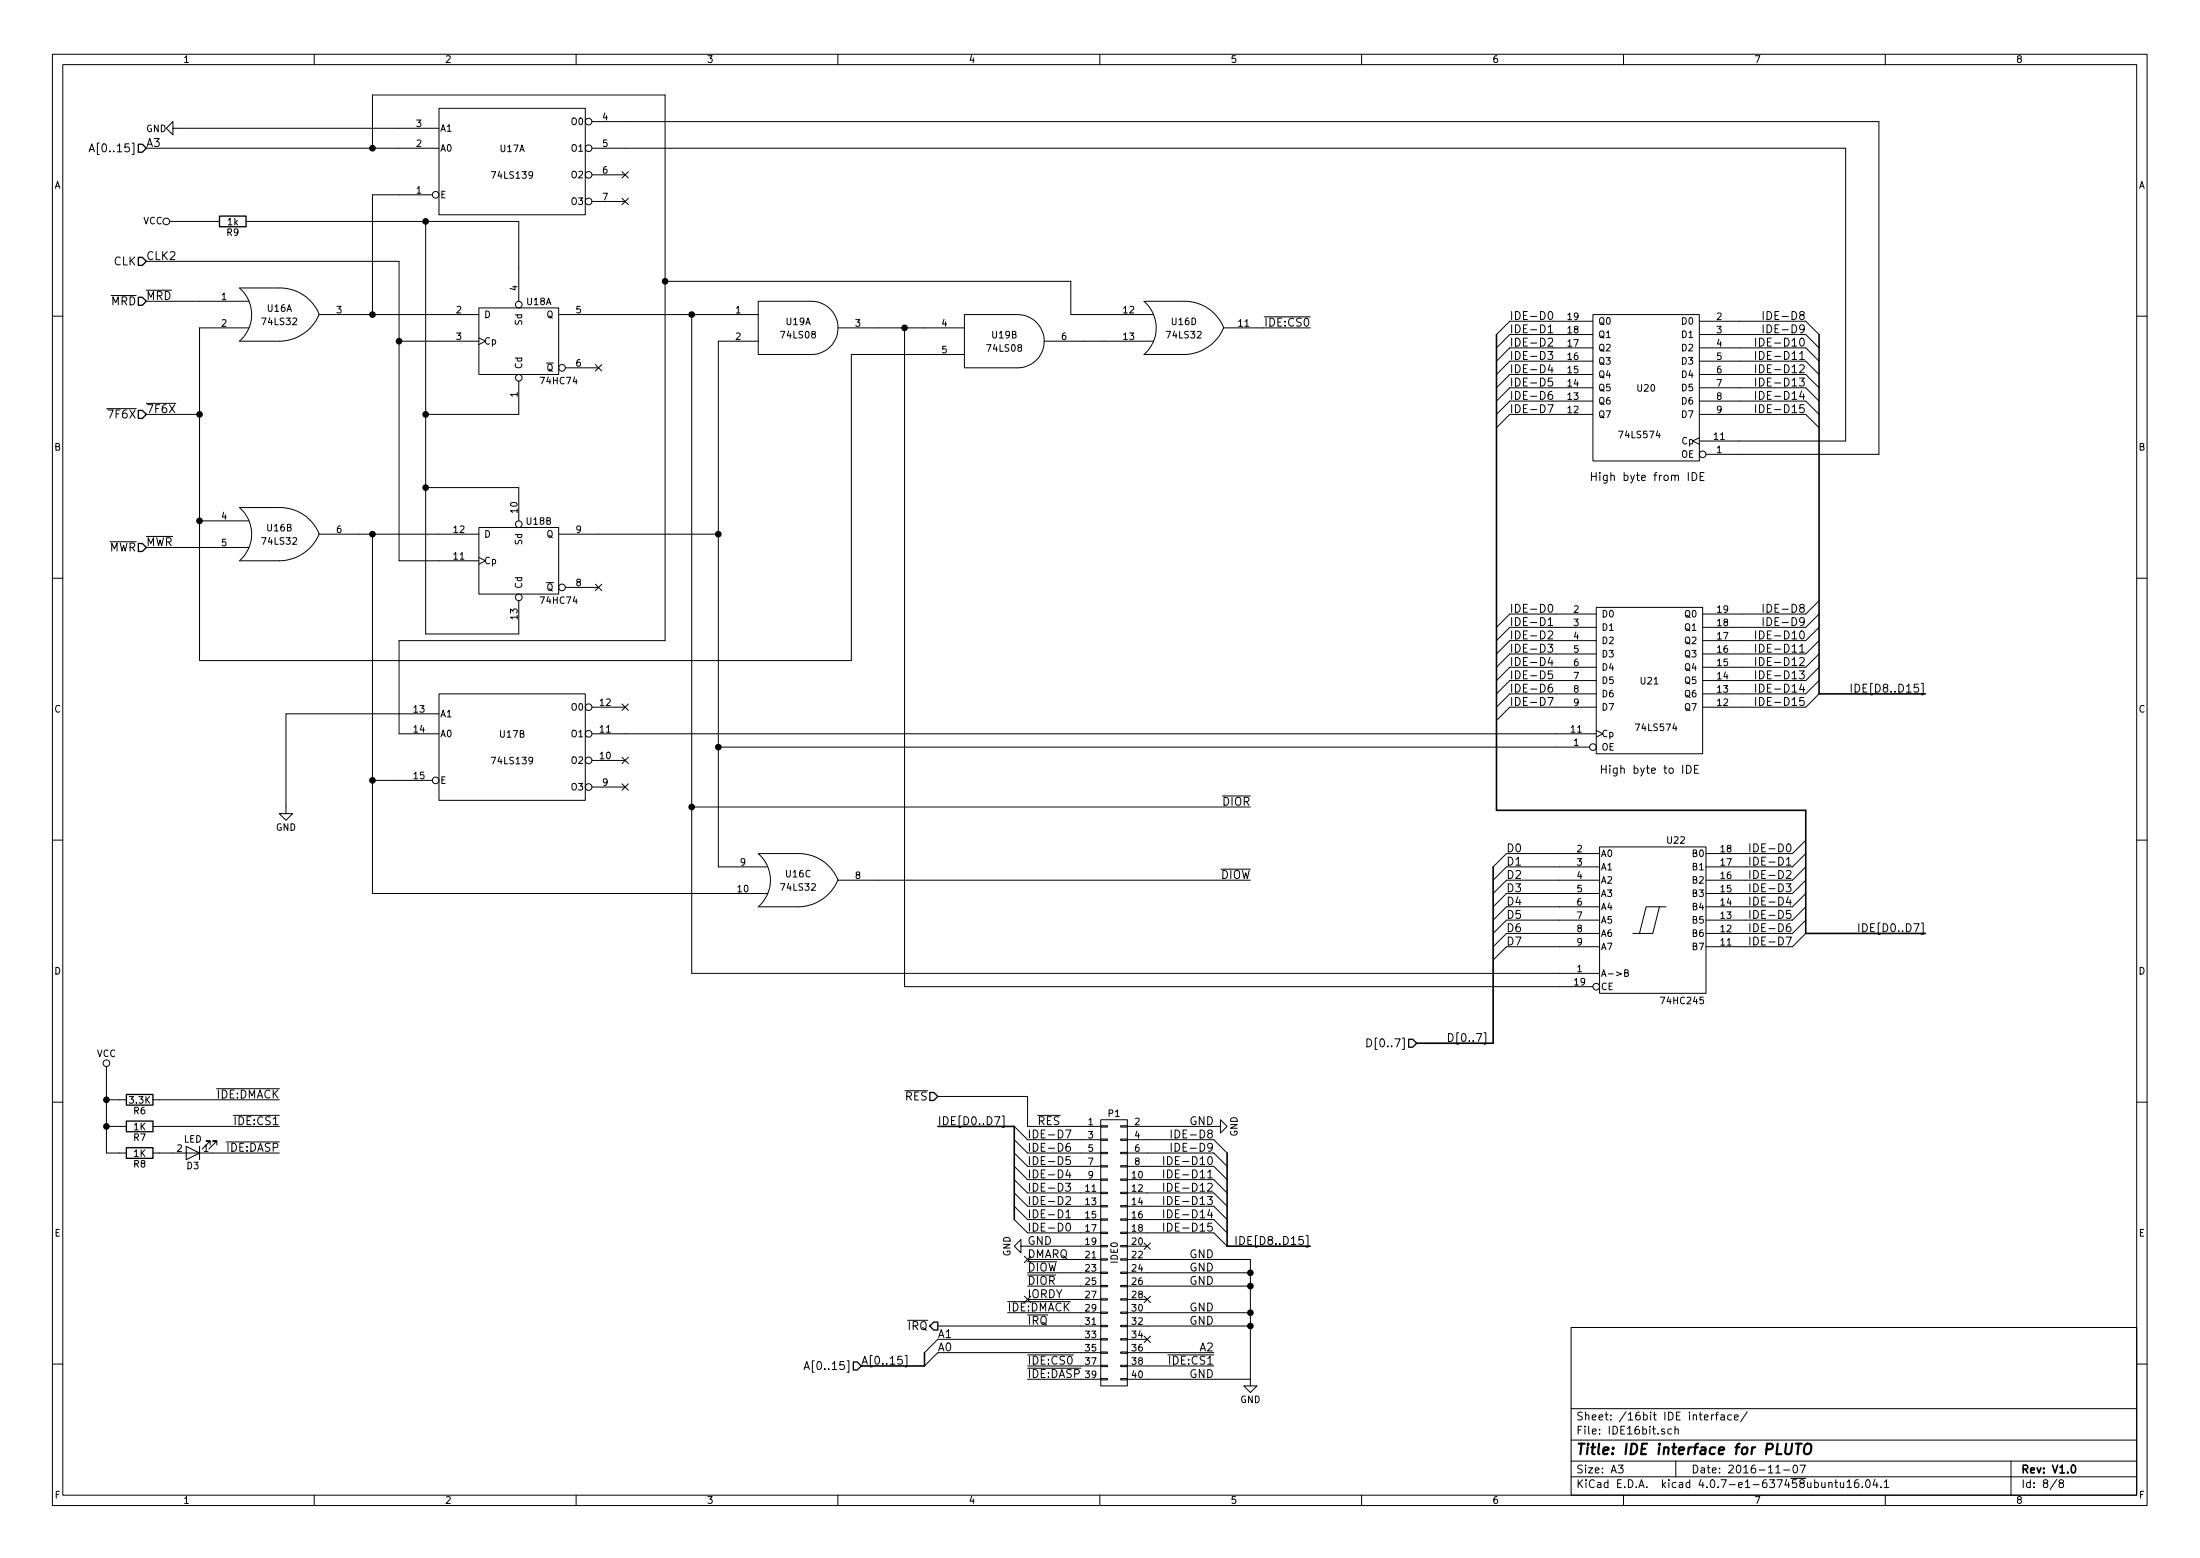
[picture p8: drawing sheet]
<svg xmlns="http://www.w3.org/2000/svg" width="297mm" height="210mm" viewBox="0 0 297 210" stroke-linecap="round" stroke-linejoin="round" font-family="sans-serif">
<g fill="none" stroke="#000" stroke-width=".14">
<path d="M7.1 7.3h282.8v195.9h-282.8zM8.5 8.7h280v193.1h-280zM23.3 17.3v-.9l-.8 .9 .8 .9v-.9h36M42.4 7.3v1.4M59.3 14.6h19.7v14.4h-19.7zM77.8 7.3v1.4M79.9 16.4h173.8v44.9h-23.4M113.1 7.3v1.4M148.5 7.3v1.4M183.8 7.3v1.4M219.2 7.3v1.4M254.5 7.3v1.4"/>
<path d="M12 20.5l.4-1.1 .4 1.1M12.1 20.2h.5M15 39.9h3.4M19.8 35.3h34.1v40.4h10.8M19.8 20h39.5M19.8 39.2h3.4M22.9 29.9h6.7M32.3 38.9h5.4M32.3 38.9a4.7 4.7 0 0 1 0 7.1h5.4a5.9 5.9 0 0 0 5.4-3.6M33.2 29.9h36.8v10.8M37.7 38.9a5.7 5.7 0 0 1 5.4 3.6h21.6M50.3 20v-7.2h39.5v73.7h-35.9v12.5h5.4"/>
<path d="M57.5 29.9v55.7h12.5v-4.5M58.4 26.3h-8.1v16.2M79.9 20h169.3v39.5h-19.8M79.9 23.6h4.5M79.9 27.2h4.5M84 23.2l.8 .8M84 26.8l.8 .8M84.8 23.2l-.8 .8M84.8 26.8l-.8 .8M89.8 38h54.8v4.5h11.1M7.1 42.7h1.4M14.4 55.2h4"/>
<path d="M19.8 40.7h13.8M19.8 55.9h7.1M19.8 54.4h3.9M33.6 44.3h-6.7v44.9h88v-41.4h15.3M53.9 46h10.8M64.7 41.6h10.7v8.9h-10.7zM64.7 45.6l.9 .4-.9 .5M70 51.4v4.5h-12.5M75.4 42.5h27M76.3 49.6h4.5M80.4 49.2l.9 .9M81.3 49.2l-.9 .9"/>
<path d="M93.4 42.5v88.9h122.6M102.4 46h-5.4v71h6.6M109.6 40.7h-7.2v7.1h7.2M109.6 40.7a3.6 3.6 0 0 1 3.5 3.6 3.6 3.6 0 0 1-3.5 3.5M113.1 44.3h17.1M122.1 44.3v88.9h93M137.4 42.5h-7.2v7.1h7.2M137.4 42.5a3.6 3.6 0 0 1 3.6 3.5 3.6 3.6 0 0 1-3.6 3.6M141 46h14.7M165.2 44.2a5.9 5.9 0 0 1-5.4 3.6h-5.3a4.7 4.7 0 0 0 0-7.1h5.3a5.7 5.7 0 0 1 5.4 3.6h11.7M170.7 42.8h6.2M209 47.4h.6l-.3 .4 .2 .1 .1 .1v.4l-.2 .1h-.3l-.1-.1"/>
<path d="M209 54.6h.7l-.5 1.1M209 44.1l.3-.3v1.1M209 45.7l.4-.1 .2 .1v.2l-.6 .8h.6M209 44.9h.6M209.1 42.1l.2-.1a.58 .58 0 0 1 .4 .6 .58 .58 0 0 1-.4 .5l-.2-.1-.1-.3zM209.3 49.2l-.3 .7h.7M209.5 52.8l-.3 .1a.7 .7 0 0 0 0 1l.4-.1v-.4l-.2-.2h-.2l-.2 .2M209.5 49.6v.7M209.6 51h-.5l-.1 .5 .2-.1 .3 .1 .1 .1v.3l-.2 .2-.4-.1M215.1 42.5h14.3v19.7h-14.3zM215.1 43.4h-11.3l-1.7 1.7M215.1 45.1h-11.3l-1.7 1.8"/>
<path d="M215.1 46.9h-11.3l-1.7 1.8M215.1 48.7h-11.3l-1.7 1.8M215.1 50.5h-11.3l-1.7 1.8M215.1 52.3h-11.3l-1.7 1.8M215.1 54.1h-11.3l-1.7 1.8M215.1 55.9h-11.3l-1.7 1.8M229.4 59.1l-.9 .4 .9 .5M229.4 43.4h14.4l1.8 1.7M229.4 45.1h14.4l1.8 1.8M229.4 46.9h14.4l1.8 1.8M229.4 48.7h14.4l1.8 1.8M229.4 50.5h14.4l1.8 1.8"/>
<path d="M229.4 52.3h14.4l1.8 1.8M229.4 54.1h14.4l1.8 1.8M229.4 55.9h14.4l1.8 1.8M237 45.6v1.1M237 47.4v1.1M237 49.2v1.1M237 51v1.1M237 52.8v1.1M237 54.6v1.1M237.6 45.6a.55 .55 0 0 1 .6 .6 .55 .55 0 0 1-.6 .5zM237.6 47.4a.55 .55 0 0 1 .6 .6 .55 .55 0 0 1-.6 .5zM237.6 49.2a.55 .55 0 0 1 .6 .6 .55 .55 0 0 1-.6 .5z"/>
<path d="M237.6 51a.55 .55 0 0 1 .6 .6 .55 .55 0 0 1-.6 .5zM237.6 52.8a.55 .55 0 0 1 .6 .6 .55 .55 0 0 1-.6 .5zM237.6 54.6a.55 .55 0 0 1 .6 .6 .55 .55 0 0 1-.6 .5zM238.1 42v1.1M238.1 43.8v1.1M288.5 42.7h1.4M7.1 78h1.4M14.8 73.1h3.6M19.8 73.9h13.8M19.8 72.4h3.5M26.9 70.3h6.7M32.3 68.5h5.4"/>
<path d="M32.3 68.5a4.7 4.7 0 0 1 0 7.2h5.4a5.9 5.9 0 0 0 5.4-3.6M37.7 68.5a5.7 5.7 0 0 1 5.4 3.6h21.6M50.3 72.1v48.5h53.3M57.5 65.8h12.5v4.5M64.7 71.2h10.7v9h-10.7zM64.7 75.2l.9 .5-.9 .4M75.4 72.1h21.6M76.3 79.3h4.5M80.4 78.8l.9 .9M81.3 78.8l-.9 .9M227.9 63.8v1.1M228.5 63.8a.55 .55 0 0 1 .6 .5 .55 .55 0 0 1-.6 .6z"/>
<path d="M229.5 64.3h.4M230.1 63.8h-.6v1.1h.6M288.5 78h1.4M59.3 93.6h19.7v14.4h-19.7zM59.3 96.3h-20.7v13.5h.9l-.9 .9-.9-.9h.9M79.9 99h135.6M79.9 95.4h4.5M84 95l.8 .9M84.8 95l-.8 .9M209 86.9h.6l-.3 .5h.2l.1 .2v.3l-.2 .1h-.3l-.1-.1M209 94.1h.7l-.5 1.1M209 83.7l.3-.4v1.1"/>
<path d="M209 85.3l.4-.2 .2 .2v.2l-.6 .7h.6M209 84.4h.6M209.1 81.7l.2-.1a.58 .58 0 0 1 .4 .5 .58 .58 0 0 1-.4 .5l-.2-.1-.1-.3zM209.3 88.7l-.3 .8h.7M209.5 92.3l-.3 .1a.7 .7 0 0 0 0 1l.4-.1v-.4l-.2-.2h-.2l-.2 .2M209.5 89.1v.7M209.6 90.5h-.5l-.1 .6 .2-.2 .3 .1 .1 .1v.3l-.2 .2-.4-.1M215.5 82h14.4v19.7h-14.4zM215.5 98.6l.9 .4-.9 .5M215.5 95.4h-11.7l-1.7 1.8M215.5 82.9h-11.7l-1.7 1.8M215.5 84.7h-11.7l-1.7 1.8"/>
<path d="M215.5 86.5h-11.7l-1.7 1.8M215.5 88.3h-11.7l-1.7 1.7M215.5 90h-11.7l-1.7 1.8M215.5 91.8h-11.7l-1.7 1.8M215.5 93.6h-11.7l-1.7 1.8M237 85.1v1.1M237 86.9v1.1M237 88.7v1.1M237 90.5v1.1M237 92.3v1.1M237 94.1v1.1M237.6 85.1a.55 .55 0 0 1 .6 .6 .55 .55 0 0 1-.6 .5z"/>
<path d="M237.6 86.9a.55 .55 0 0 1 .6 .6 .55 .55 0 0 1-.6 .5zM237.6 88.7a.55 .55 0 0 1 .6 .6 .55 .55 0 0 1-.6 .5zM237.6 90.5a.55 .55 0 0 1 .6 .6 .55 .55 0 0 1-.6 .5zM237.6 92.3a.55 .55 0 0 1 .6 .6 .55 .55 0 0 1-.6 .5zM237.6 94.1a.55 .55 0 0 1 .6 .6 .55 .55 0 0 1-.6 .5zM238.1 81.6v1M238.1 83.3v1.1M245.6 93.6l-1.8 1.8h-13.9M245.6 81.1l-1.8 1.8h-13.9M245.6 82.9l-1.8 1.8h-13.9M245.6 84.7l-1.8 1.8h-13.9M245.6 86.5l-1.8 1.8h-13.9"/>
<path d="M245.6 88.3l-1.8 1.7h-13.9M245.6 90l-1.8 1.8h-13.9M245.6 91.8l-1.8 1.8h-13.9M250 92.3v1.1M250.5 92.3a.55 .55 0 0 1 .6 .6 .55 .55 0 0 1-.6 .5zM7.1 113.4h1.4M50.3 105.3h8.1M79.9 106.2h4.5M79.9 102.6h4.5M84 102.2l.8 .9M84 105.8l.8 .8M84.8 102.2l-.8 .9"/>
<path d="M84.8 105.8l-.8 .8M93.4 108.9h75.4M97 100.8h117.6M107.8 115.2h-5.4a4.7 4.7 0 0 1 0 7.2M107.8 115.2a5.7 5.7 0 0 1 5.3 3.6M113.1 118.8a5.9 5.9 0 0 1-5.3 3.6h-5.4M113.1 118.8h55.7M164.9 117.3h3.9M165 107.4h3.8M216 114.3h14.3v19.8h-14.3zM216 115.2h-12.6l-1.8 1.8M216 118.8h-12.6l-1.8 1.8"/>
<path d="M216 117h-12.6l-1.8 1.8M227.7 103.3a.55 .55 0 0 1 .6 .5 .55 .55 0 0 1-.6 .6zM228.8 103.8h.4M229.3 103.3h-.5v1.1h.5M236.3 113.9v1.1M236.3 115.7v1.1M236.3 117.5v1.1M236.3 119.3v1M243.8 113.4l-1.8 1.8h-11.7M243.8 117l-1.8 1.8h-11.7M243.8 115.2l-1.8 1.8h-11.7M243.8 118.8l-1.8 1.8h-11.7"/>
<path d="M288.5 113.4h1.4M200.4 139.4h.2v1.5h-.2M216 122.4h-12.6l-1.8 1.8M216 120.6h-12.6l-1.8 1.8M216 124.2h-12.6l-1.8 1.8M216 126h-12.6l-1.8 1.8M216 127.8h-12.6l-1.8 1.8M219.4 131.3l.4-.1v-.3h-.4v.9h.3l.1-.1 .1-.2-.2-.2M224.1 122.4l-.9 3.6h-1.8M225 122.4h-2.7l-.9 3.6h-.9M236.3 121.1v1M236.3 122.9v1"/>
<path d="M236.3 124.7v1M236.3 126.5v1M243.8 120.6l-1.8 1.8h-11.7M243.8 122.4l-1.8 1.8h-11.7M243.8 124.2l-1.8 1.8h-11.7M243.8 126l-1.8 1.8h-11.7M251 124.7v1M7.1 148.7h1.4M14.4 148.4h2.7M14.4 152h2.7M14.4 143.9v11.7h2.7M20.7 148.4h17"/>
<path d="M20.7 152h17M20.7 155.6h17M25.1 154.7l1.8 .9-1.8 .9zM26.9 154.7v1.8M28.4 154.5v-.5h-.6h.6l-1.1 1.1M29.2 146.9h8.5M29.3 154.5v-.5h-.6h.6l-1.1 1.1M30.5 154.1h7.2M31.5 150.5h6.2M122.2 147.2h3.1M126.6 148h12.1v4h9.9M135.3 150.6h.3v1.5h-.3"/>
<path d="M136.9 153.8l1.8 1.8h9.9M136.9 152l1.8 1.8h9.9M136.9 155.6l1.8 1.8h9.9M136.9 157.4l1.8 1.8h9.9M136.9 159.2l1.8 1.8h9.9M140.1 150.5h3.1M143.9 152.5h.7l-.5 1.1M143.9 159.7h.6l-.3 .4h.2l.1 .2v.3l-.2 .2h-.3l-.1-.2M144.2 157.8l-.3 .8h.7M144.4 154.3h-.3a.7 .7 0 0 0 0 1.1l.4-.1v-.4l-.2-.2h-.2l-.2 .2M144.4 158.2v.8M144.5 156.1h-.5l-.1 .5 .2-.1 .3 .1 .1 .1v.3l-.2 .2-.4-.1"/>
<path d="M148.6 159.1h.9v.2h-.9zM148.6 157.3h.9v.2h-.9zM148.6 155.5h.9v.2h-.9zM148.6 153.7h.9v.2h-.9zM148.6 151.9h.9v.2h-.9zM148.6 151.1h3.6v35.9h-3.6zM151.3 159.1h.9v.2h-.9zM151.3 157.3h.9v.2h-.9zM151.3 155.5h.9v.2h-.9zM151.3 153.7h.9v.2h-.9zM151.3 151.9h.9v.2h-.9zM152.2 152h12.6v-.9l.9 .9-.9 .9v-.9"/>
<path d="M152.2 155.6h11.7l1.8 1.8M152.2 153.8h11.7l1.8 1.8M152.2 157.4h11.7l1.8 1.8M152.2 159.2h11.7l1.8 1.8M157.1 156.1v1.1M157.1 157.9v1.1M157.1 159.7v1.1M157.6 156.1a.55 .55 0 0 1 .7 .5 .55 .55 0 0 1-.7 .6zM157.6 157.9a.55 .55 0 0 1 .7 .5 .55 .55 0 0 1-.7 .6zM157.6 159.7a.55 .55 0 0 1 .7 .5 .55 .55 0 0 1-.7 .6zM158.1 152.5v1.1M158.1 154.3v1.1"/>
<path d="M184.6 140.2a.55 .55 0 0 1 .6 .5 .55 .55 0 0 1-.6 .6zM288.5 148.7h1.4M122.5 178.2h2.8M126.6 179h22M136 177.2h12.6M136 175.7h8.5M136.9 161l1.8 1.8h9.9M136.9 162.8l1.8 1.8h9.9M136.9 164.6l1.8 1.8h9.9M137.8 168.2v-.9l-.9 .9 .9 .9v-.9h10.8M138.3 169.5l.9 .9M138.3 174.9l.9 .9"/>
<path d="M138.7 170h9.9M138.7 171.8h9.9M138.7 173.6h9.9M138.7 175.4h9.9M138.7 170.3h4M138.7 172.1h3.8M138.7 177.5h2.8M139.2 169.5l-.9 .9M139.2 174.9l-.9 .9M143.9 161.6l.4-.1 .2 .1v.2l-.6 .8h.6M143.9 163.6l.3-.3v1M143.9 164.3h.6"/>
<path d="M144 165.2l.2-.1a.58 .58 0 0 1 .4 .5 .58 .58 0 0 1-.4 .5l-.2-.1-.1-.3zM148.6 178.9h.9v.1h-.9zM148.6 177.1h.9v.1h-.9zM148.6 175.3h.9v.1h-.9zM148.6 173.5h.9v.2h-.9zM148.6 171.7h.9v.2h-.9zM148.6 169.9h.9v.2h-.9zM148.6 168.1h.9v.2h-.9zM148.6 166.3h.9v.2h-.9zM148.6 164.5h.9v.2h-.9zM148.6 162.7h.9v.2h-.9zM148.6 160.9h.9v.2h-.9z"/>
<path d="M151.3 178.9h.9v.1h-.9zM151.3 177.1h.9v.1h-.9zM151.3 175.3h.9v.1h-.9zM151.3 173.5h.9v.2h-.9zM151.3 171.7h.9v.2h-.9zM151.3 169.9h.9v.2h-.9zM151.3 168.1h.9v.2h-.9zM151.3 166.3h.9v.2h-.9zM151.3 164.5h.9v.2h-.9zM151.3 162.7h.9v.2h-.9zM151.3 160.9h.9v.2h-.9zM152.2 168.2h2.7"/>
<path d="M152.2 177.2h16.6M152.2 161h11.7l1.8 1.8M152.2 170h16.6v16.1M152.2 179h16.6M152.2 162.8h11.7l1.8 1.8M152.2 171.8h16.6M152.2 164.6h11.7l1.8 1.8M152.2 173.6h16.6M152.2 166.4h11.7l1.8 1.8M152.2 175.4h2.7M154.5 167.7l.8 .9M154.5 174.9l.8 .9"/>
<path d="M155.3 167.7l-.8 .9M155.3 174.9l-.8 .9M157.1 161.5v1.1M157.1 163.3v1M157.1 165.1v1M157.6 161.5a.55 .55 0 0 1 .7 .5 .55 .55 0 0 1-.7 .6zM157.6 163.3a.55 .55 0 0 1 .7 .5 .55 .55 0 0 1-.7 .5zM157.6 165.1a.55 .55 0 0 1 .7 .5 .55 .55 0 0 1-.7 .5zM166.9 166.9v1M167.4 166.9a.55 .55 0 0 1 .6 .5 .55 .55 0 0 1-.6 .5zM212.1 179.1h76.4v22.7h-76.4zM7.1 184.1h1.4"/>
<path d="M108.6 184.8l.3-1.1 .4 1.1M108.7 184.5h.5M122.2 182.9h.3v1.6h-.3M138.7 186.1h9.9M138.7 184.3h9.9M138.7 182.8h6.3M138.7 184.6h7.2M148.6 186h.9v.2h-.9zM148.6 184.2h.9v.2h-.9zM148.6 182.5h.9v.1h-.9zM148.6 180.7h.9v.1h-.9zM148.6 180.7h-22l-1.8 1.8"/>
<path d="M148.6 182.5h-22l-1.8 1.8M151.3 186h.9v.2h-.9zM151.3 184.2h.9v.2h-.9zM151.3 182.5h.9v.1h-.9zM151.3 180.7h.9v.1h-.9zM152.2 186.1h16.6M152.2 180.7h2.7M152.2 182.5h11.7M152.2 184.3h11.7M154.5 180.3l.8 .9M155.3 180.3l-.8 .9M157.7 182.8h6.2"/>
<path d="M168.8 186.1v.9h.9l-.9 .9-.9-.9h.9M212.1 199.3h76.4M212.1 197.2h76.4M212.1 194.3h76.4M212.1 190.1h76.4M218.5 197.7h.6l-.3 .4 .3 .1v.5l-.1 .1-.5-.1M225.7 192.9l-.3-.1-.2 .2v.4l.2 .1h.3M226.2 192.9l.1-.1 .3 .1v.6M226.2 192.5v1M226.3 197.2v2.1M231.1 190.9v.7M231.4 190.9l-.3 .2"/>
<path d="M231.6 190.9h.4M232 190.6l-.2 .1v.9M232.4 191h.4v.6M232.8 191.2h-.3l-.2 .2 .2 .2h.3M233.8 191l-.3-.1-.2 .2v.4l.2 .1h.3M234.2 191.3l.5-.1-.1-.2-.3-.1-.1 .2v.5h.4M235.9 190.5l-.9 1.4M239.8 198.8h.6M240.8 198.4h.8M242.2 197.8l.1-.1a.58 .58 0 0 1 .5 .5 .58 .58 0 0 1-.2 .5l-.2 .1a.56 .56 0 0 1-.2-1zM243 197.7h.8l-.5 1.1M247.9 199.7v.9l.2 .2"/>
<path d="M250.9 199.7a.42 .42 0 0 0-.5 .4v.6l.2 .1 .3-.1 .1-.4-.1-.2h-.3l-.2 .2M252.1 199.7a.58 .58 0 0 1 .5 .4 .58 .58 0 0 1-.2 .6l-.2 .1a.57 .57 0 0 1-.4-.5 .57 .57 0 0 1 .3-.6zM253.1 199.6l-.2 .8h.7M271.5 197.2v4.6M277.7 199.6l-.9 1.4M288.5 184.1h1.4M42.4 201.8v1.4M77.8 201.8v1.4M113.1 201.8v1.4M148.5 201.8v1.4M183.8 201.8v1.4M219.2 201.8v1.4"/>
<path d="M246.9 200.1h.2h.2l.1 .7M246.9 200.1v.7M247.7 200.1h.4M248.5 200.1v.6l.3 .1 .1-.1M248.9 200.1v.7M249.4 200l.3-.3v1.1M249.4 200.8h.6M251.4 200.7v.1M253.4 200.1v.7M254 200.7v.1M254.4 200l.3-.3v1.1M254.4 200.8h.6"/>
<path d="M254.5 201.8v1.4M278.2 200.1l-.2-.2 .1-.1 .1-.1h.3l.1 .2v.2h-.4l-.2 .3v.2l.2 .2h.2l.2-.2v-.2l-.2-.3"/>
<circle cx="79.5" cy="16.4" r=".45"/>
<circle cx="22.5" cy="29.9" r=".45"/>
<circle cx="58.8" cy="26.3" r=".45"/>
<circle cx="79.5" cy="27.2" r=".45"/>
<circle cx="79.5" cy="23.6" r=".45"/>
<circle cx="79.5" cy="20" r=".45"/>
<circle cx="70" cy="41.1" r=".45"/>
<circle cx="70" cy="51" r=".45"/>
<circle cx="75.9" cy="49.6" r=".45"/>
<circle cx="70" cy="70.7" r=".45"/>
<circle cx="75.9" cy="79.3" r=".45"/>
<circle cx="229.9" cy="61.3" r=".45"/>
<circle cx="70" cy="80.6" r=".45"/>
<circle cx="79.5" cy="95.4" r=".45"/>
<circle cx="79.5" cy="99" r=".45"/>
<circle cx="58.8" cy="105.3" r=".45"/>
<circle cx="79.5" cy="106.2" r=".45"/>
<circle cx="79.5" cy="102.6" r=".45"/>
<circle cx="215.1" cy="100.8" r=".45"/>
<circle cx="215.5" cy="133.2" r=".45"/>
<circle cx="14.4" cy="143.5" r=".45"/>
</g>
<path d="M202.1 45.1v64.3h41.7v16.6h16.2M245.6 45.1v48.5h14.4M201.6 117v23.8h-10.3M126.6 152h10.3v12.6M165.7 155.6v12.6h11.2M124.8 182.5v1.8h-8.5M279.7 197.8l.2-.1a.58 .58 0 0 1 .4 .5 .58 .58 0 0 1-.2 .5l-.1 .1a.56 .56 0 0 1-.3-1z" fill="none" stroke="#000" stroke-width=".22"/>
<path d="M241.2 194.8l-.2 1.2 .3 .2a.48 .48 0 0 0 .5-.2l.2-1.2M242.5 194.8h.8M242.9 194.8l-.2 1.4M243.9 194.9l.1-.1 .4 .1a.94 .94 0 0 1-.3 1.3h-.4a1.02 1.02 0 0 1 .2-1.3z" fill="none" stroke="#000" stroke-width=".29"/>
<g fill="none" stroke="#000" stroke-width=".18">
<path d="M18.7 19.5h.5l.6 .5-.6 .5h-.5zM18.7 34.7h.5l.6 .6-.6 .5h-.5zM29.6 29.2h3.6v1.4h-3.6zM18.7 40.1h.5l.6 .6-.6 .5h-.5zM18.7 55.4h.5l.6 .5-.6 .6h-.5zM18.7 73.3h.5l.6 .6-.6 .5h-.5zM17.1 147.7h3.6v1.4h-3.6zM17.1 151.3h3.6v1.4h-3.6zM17.1 154.9h3.6v1.4h-3.6zM125.5 147.4h.6l.5 .6-.5 .5h-.6zM190.2 140.2h.5l.6 .6-.6 .5h-.5zM126.1 178.4h.5v1.1h-.5l-.6-.5z"/>
<path d="M115.2 183.8h.6l.5 .5-.5 .6h-.6z"/>
</g>
<g fill="#000" stroke="#000" stroke-width=".18">
<circle cx="50.3" cy="20" r=".36"/>
<circle cx="57.5" cy="29.9" r=".36"/>
<circle cx="89.8" cy="38" r=".36"/>
<circle cx="26.9" cy="55.9" r=".36"/>
<circle cx="50.3" cy="42.5" r=".36"/>
<circle cx="53.9" cy="46" r=".36"/>
<circle cx="57.5" cy="55.9" r=".36"/>
<circle cx="93.4" cy="42.5" r=".36"/>
<circle cx="122.1" cy="44.3" r=".36"/>
<circle cx="26.9" cy="70.3" r=".36"/>
<circle cx="50.3" cy="72.1" r=".36"/>
<circle cx="57.5" cy="65.8" r=".36"/>
<circle cx="97" cy="72.1" r=".36"/>
<circle cx="50.3" cy="105.3" r=".36"/>
<circle cx="93.4" cy="108.9" r=".36"/>
<circle cx="97" cy="100.8" r=".36"/>
<circle cx="14.4" cy="148.4" r=".36"/>
<circle cx="14.4" cy="152" r=".36"/>
<circle cx="168.8" cy="179" r=".36"/>
<circle cx="168.8" cy="177.2" r=".36"/>
<circle cx="168.8" cy="173.6" r=".36"/>
<circle cx="168.8" cy="171.8" r=".36"/>
</g>
<text font-size="2" x="212.8" y="196.3">Title: IDE interface for PLUTO</text>
<g font-size="1.5">
<text x="13" y="20.5">A[0..15]</text>
<text x="19.8" y="19.8">A3</text>
<text x="15.3" y="35.8">CLK</text>
<text x="19.8" y="35.1">CLK2</text>
<text x="15" y="41.2">MRD</text>
<text x="19.8" y="40.5">MRD</text>
<text x="171" y="44.1">IDE:CS0</text>
<text x="203.8" y="43.2">IDE-D0</text>
<text x="203.8" y="45">IDE-D1</text>
<text x="203.8" y="46.8">IDE-D2</text>
<text x="238.1" y="46.8">IDE-D10</text>
<text x="238.9" y="43.2">IDE-D8</text>
<text x="238.9" y="45">IDE-D9</text>
<text x="203.8" y="48.6">IDE-D3</text>
<text x="203.8" y="50.4">IDE-D4</text>
<text x="203.8" y="52.2">IDE-D5</text>
<text x="203.8" y="53.9">IDE-D6</text>
<text x="238.1" y="48.6">IDE-D11</text>
<text x="238.1" y="50.4">IDE-D12</text>
<text x="238.1" y="52.2">IDE-D13</text>
<text x="238.1" y="53.9">IDE-D14</text>
<text x="14.8" y="56.5">7F6X</text>
<text x="19.8" y="55.7">7F6X</text>
<text x="203.8" y="55.7">IDE-D7</text>
<text x="238.1" y="55.7">IDE-D15</text>
<text x="214.6" y="64.9">High byte from IDE</text>
<text x="14.6" y="74.4">MWR</text>
<text x="19.8" y="73.7">MWR</text>
<text x="203.8" y="82.7">IDE-D0</text>
<text x="238.9" y="82.7">IDE-D8</text>
<text x="203.8" y="84.5">IDE-D1</text>
<text x="203.8" y="86.3">IDE-D2</text>
<text x="203.8" y="88.1">IDE-D3</text>
<text x="203.8" y="89.9">IDE-D4</text>
<text x="238.1" y="86.3">IDE-D10</text>
<text x="238.1" y="88.1">IDE-D11</text>
<text x="238.1" y="89.9">IDE-D12</text>
<text x="238.9" y="84.5">IDE-D9</text>
<text x="203.8" y="91.7">IDE-D5</text>
<text x="203.8" y="93.5">IDE-D6</text>
<text x="203.8" y="95.3">IDE-D7</text>
<text x="238.1" y="91.7">IDE-D13</text>
<text x="238.1" y="93.5">IDE-D14</text>
<text x="238.1" y="95.3">IDE-D15</text>
<text x="251" y="93.5">IDE[D8..D15]</text>
<text x="216" y="104.4">High byte to IDE</text>
<text x="165.1" y="108.7">DIOR</text>
<text x="164.7" y="118.6">DIOW</text>
<text x="203.4" y="115">D0</text>
<text x="203.4" y="116.8">D1</text>
<text x="203.4" y="118.6">D2</text>
<text x="237.1" y="115">IDE-D0</text>
<text x="237.1" y="116.8">IDE-D1</text>
<text x="237.1" y="118.6">IDE-D2</text>
<text x="203.4" y="120.4">D3</text>
<text x="203.4" y="122.2">D4</text>
<text x="203.4" y="124">D5</text>
<text x="203.4" y="125.8">D6</text>
<text x="237.1" y="120.4">IDE-D3</text>
<text x="237.1" y="122.2">IDE-D4</text>
<text x="237.1" y="124">IDE-D5</text>
<text x="237.1" y="125.8">IDE-D6</text>
<text x="251.8" y="125.8">IDE[D0..D7]</text>
<text x="203.4" y="127.6">D7</text>
<text x="237.1" y="127.6">IDE-D7</text>
<text x="185.3" y="141.3">D[0..7]</text>
<text x="195.3" y="140.6">D[0..7]</text>
<text x="29.1" y="148.2">IDE:DMACK</text>
<text x="122.2" y="148.5">RES</text>
<text x="30.6" y="155.4">IDE:DASP</text>
<text x="31.8" y="151.8">IDE:CS1</text>
<text x="126.6" y="151.8">IDE[D0..D7]</text>
<text x="138.7" y="153.6">IDE-D7</text>
<text x="138.7" y="155.4">IDE-D6</text>
<text x="140.1" y="151.8">RES</text>
<text x="159" y="153.6">IDE-D8</text>
<text x="159" y="155.4">IDE-D9</text>
<text x="160.5" y="151.8">GND</text>
<text x="138.7" y="157.2">IDE-D5</text>
<text x="138.7" y="159">IDE-D4</text>
<text x="138.7" y="160.8">IDE-D3</text>
<text x="158.1" y="157.2">IDE-D10</text>
<text x="158.1" y="159">IDE-D11</text>
<text x="158.1" y="160.8">IDE-D12</text>
<text x="138.7" y="162.6">IDE-D2</text>
<text x="138.7" y="164.4">IDE-D1</text>
<text x="138.7" y="166.2">IDE-D0</text>
<text x="138.7" y="168">GND</text>
<text x="158.1" y="162.6">IDE-D13</text>
<text x="158.1" y="164.4">IDE-D14</text>
<text x="158.1" y="166.2">IDE-D15</text>
<text x="167.9" y="168">IDE[D8..D15]</text>
<text x="138.7" y="169.8">DMARQ</text>
<text x="138.7" y="171.6">DIOW</text>
<text x="138.7" y="173.4">DIOR</text>
<text x="160.5" y="169.8">GND</text>
<text x="160.5" y="171.6">GND</text>
<text x="160.5" y="173.4">GND</text>
<text x="122.6" y="179.5">IRQ</text>
<text x="136" y="177">IDE:DMACK</text>
<text x="138.7" y="175.2">IORDY</text>
<text x="138.7" y="178.8">IRQ</text>
<text x="160.5" y="177">GND</text>
<text x="160.5" y="178.8">GND</text>
<text x="109.5" y="184.9">A[0..15]</text>
<text x="116.3" y="184.2">A[0..15]</text>
<text x="126.6" y="180.6">A1</text>
<text x="126.6" y="182.4">A0</text>
<text x="138.7" y="184.2">IDE:CS0</text>
<text x="138.7" y="186">IDE:DASP</text>
<text x="158" y="184.2">IDE:CS1</text>
<text x="160.5" y="186">GND</text>
<text x="162" y="182.4">A2</text>
<text x="212.8" y="191.7">Sheet: /16bit IDE interface/</text>
<text x="212.8" y="193.6">File: IDE16bit.sch</text>
<text x="212.8" y="200.8">KiCad E.D.A. kicad 4.0.7-e1-637458ubuntu16.04.1</text>
<text x="212.8" y="198.8">Size: A3</text>
<text x="228.4" y="198.8">Date: 2016-11-07</text>
<text x="272.9" y="198.8">Rev: V1.0</text>
<text x="272.9" y="200.8">Id: 8/8</text>
</g>
<g font-size="1.3">
<text x="24.7" y="8.5">1</text>
<text x="60.1" y="8.5">2</text>
<text x="95.5" y="8.5">3</text>
<text x="130.8" y="8.5">4</text>
<text x="166.2" y="8.5">5</text>
<text x="201.5" y="8.5">6</text>
<text x="236.9" y="8.5">7</text>
<text x="272.2" y="8.5">8</text>
<text x="19.7" y="17.8">GND</text>
<text x="56.2" y="17.1">3</text>
<text x="59.4" y="17.8">A1</text>
<text x="77.2" y="16.9">O0</text>
<text x="81.4" y="16.2">4</text>
<text x="56.2" y="19.8">2</text>
<text x="59.4" y="20.5">A0</text>
<text x="67.5" y="20.5">U17A</text>
<text x="77.2" y="20.5">O1</text>
<text x="81.4" y="19.8">5</text>
<text x="81.4" y="23.4">6</text>
<text x="7.3" y="25.4">A</text>
<text x="56.2" y="26.1">1</text>
<text x="59.4" y="26.7">E</text>
<text x="66.6" y="24.1">74LS139</text>
<text x="77.2" y="24">O2</text>
<text x="77.2" y="27.6">O3</text>
<text x="81.4" y="27">7</text>
<text x="288.7" y="25.4">A</text>
<text x="19.3" y="30.3">VCC</text>
<text x="30.6" y="31.8">R9</text>
<text x="30.7" y="30.4">1k</text>
<text x="29.9" y="40.5">1</text>
<text x="69.9" y="39.2" transform="rotate(-90 69.9 39.2)">4</text>
<text x="71.1" y="41.2">U18A</text>
<text x="29.9" y="44.1">2</text>
<text x="35.5" y="43.9">74LS32</text>
<text x="36.1" y="42.1">U16A</text>
<text x="45.5" y="42.3">3</text>
<text x="61.6" y="42.3">2</text>
<text x="61.6" y="45.9">3</text>
<text x="65.4" y="42.9">D</text>
<text x="65.4" y="46.5">Cp</text>
<text x="70.5" y="43.9" transform="rotate(-90 70.5 43.9)">Sd</text>
<text x="73.7" y="42.9">Q</text>
<text x="77.8" y="42.3">5</text>
<text x="99.3" y="42.3">1</text>
<text x="99.3" y="45.9">2</text>
<text x="105.6" y="45.7">74LS08</text>
<text x="106.2" y="43.9">U19A</text>
<text x="115.5" y="44.1">3</text>
<text x="127.2" y="44.1">4</text>
<text x="127.2" y="47.7">5</text>
<text x="133.4" y="47.4">74LS08</text>
<text x="134" y="45.7">U19B</text>
<text x="143.3" y="45.9">6</text>
<text x="151.7" y="42.3">12</text>
<text x="151.7" y="45.9">13</text>
<text x="157.7" y="45.7">74LS32</text>
<text x="158.2" y="43.9">U16D</text>
<text x="167.2" y="44.1">11</text>
<text x="211.7" y="46.8">17</text>
<text x="211.7" y="45">18</text>
<text x="211.7" y="43.2">19</text>
<text x="215.8" y="47.4">Q2</text>
<text x="215.8" y="45.6">Q1</text>
<text x="215.8" y="43.8">Q0</text>
<text x="227.1" y="43.8">D0</text>
<text x="227.1" y="45.6">D1</text>
<text x="227.1" y="47.4">D2</text>
<text x="231.8" y="43.2">2</text>
<text x="231.8" y="45">3</text>
<text x="231.8" y="46.8">4</text>
<text x="69.9" y="53.6" transform="rotate(-90 69.9 53.6)">1</text>
<text x="70.5" y="49.8" transform="rotate(-90 70.5 49.8)">Cd</text>
<text x="73.2" y="51.8">74HC74</text>
<text x="73.7" y="50.1">Q</text>
<text x="77.8" y="49.5">6</text>
<text x="211.7" y="53.9">13</text>
<text x="211.7" y="52.2">14</text>
<text x="211.7" y="50.4">15</text>
<text x="211.7" y="48.6">16</text>
<text x="215.8" y="52.8">Q5</text>
<text x="215.8" y="51">Q4</text>
<text x="215.8" y="49.2">Q3</text>
<text x="221.1" y="52.8">U20</text>
<text x="227.1" y="49.2">D3</text>
<text x="227.1" y="51">D4</text>
<text x="227.1" y="52.8">D5</text>
<text x="231.8" y="48.6">5</text>
<text x="231.8" y="50.4">6</text>
<text x="231.8" y="52.2">7</text>
<text x="231.8" y="53.9">8</text>
<text x="211.7" y="55.7">12</text>
<text x="215.8" y="56.4">Q7</text>
<text x="215.8" y="54.6">Q6</text>
<text x="218.8" y="59.1">74LS574</text>
<text x="227.1" y="60">Cp</text>
<text x="227.1" y="54.6">D6</text>
<text x="227.1" y="56.4">D7</text>
<text x="231.5" y="59.3">11</text>
<text x="231.8" y="55.7">9</text>
<text x="7.3" y="60.8">B</text>
<text x="226.9" y="61.8">OE</text>
<text x="231.8" y="61.1">1</text>
<text x="288.7" y="60.8">B</text>
<text x="29.9" y="70.1">4</text>
<text x="36.1" y="71.7">U16B</text>
<text x="45.5" y="71.9">6</text>
<text x="61.3" y="71.9">12</text>
<text x="69.9" y="69.2" transform="rotate(-90 69.9 69.2)">10</text>
<text x="71.1" y="70.8">U18B</text>
<text x="77.8" y="71.9">9</text>
<text x="29.9" y="73.7">5</text>
<text x="35.5" y="73.5">74LS32</text>
<text x="61.3" y="75.5">11</text>
<text x="65.4" y="76.1">Cp</text>
<text x="65.4" y="72.5">D</text>
<text x="70.5" y="73.5" transform="rotate(-90 70.5 73.5)">Sd</text>
<text x="73.7" y="72.5">Q</text>
<text x="69.9" y="83.5" transform="rotate(-90 69.9 83.5)">13</text>
<text x="70.5" y="79.5" transform="rotate(-90 70.5 79.5)">Cd</text>
<text x="73.2" y="81.5">74HC74</text>
<text x="73.7" y="79.7">Q</text>
<text x="77.8" y="79.1">8</text>
<text x="212.5" y="82.7">2</text>
<text x="216.2" y="83.3">D0</text>
<text x="227.5" y="83.3">Q0</text>
<text x="231.9" y="82.7">19</text>
<text x="212.5" y="84.5">3</text>
<text x="212.5" y="86.3">4</text>
<text x="212.5" y="88.1">5</text>
<text x="212.5" y="89.9">6</text>
<text x="216.2" y="85.1">D1</text>
<text x="216.2" y="86.9">D2</text>
<text x="216.2" y="88.7">D3</text>
<text x="227.5" y="88.7">Q3</text>
<text x="227.5" y="86.9">Q2</text>
<text x="227.5" y="85.1">Q1</text>
<text x="231.9" y="89.9">15</text>
<text x="231.9" y="88.1">16</text>
<text x="231.9" y="86.3">17</text>
<text x="231.9" y="84.5">18</text>
<text x="77.2" y="95.9">O0</text>
<text x="81" y="95.3">12</text>
<text x="212.5" y="91.7">7</text>
<text x="212.5" y="93.5">8</text>
<text x="212.5" y="95.3">9</text>
<text x="216.2" y="90.5">D4</text>
<text x="216.2" y="92.3">D5</text>
<text x="216.2" y="94.1">D6</text>
<text x="216.2" y="95.9">D7</text>
<text x="221.6" y="92.3">U21</text>
<text x="227.5" y="95.9">Q7</text>
<text x="227.5" y="94.1">Q6</text>
<text x="227.5" y="92.3">Q5</text>
<text x="227.5" y="90.5">Q4</text>
<text x="231.9" y="95.3">12</text>
<text x="231.9" y="93.5">13</text>
<text x="231.9" y="91.7">14</text>
<text x="7.3" y="96.2">C</text>
<text x="55.9" y="96.2">13</text>
<text x="55.9" y="98.8">14</text>
<text x="59.4" y="96.8">A1</text>
<text x="59.4" y="99.5">A0</text>
<text x="67.5" y="99.5">U17B</text>
<text x="77.2" y="99.5">O1</text>
<text x="81" y="98.8">11</text>
<text x="212.1" y="98.8">11</text>
<text x="212.5" y="100.6">1</text>
<text x="216.2" y="101.3">OE</text>
<text x="216.2" y="99.5">Cp</text>
<text x="221.1" y="98.6">74LS574</text>
<text x="288.7" y="96.2">C</text>
<text x="55.9" y="105.1">15</text>
<text x="59.4" y="105.8">E</text>
<text x="66.6" y="103.1">74LS139</text>
<text x="77.2" y="106.7">O3</text>
<text x="77.2" y="103.1">O2</text>
<text x="81" y="102.4">10</text>
<text x="81.4" y="106">9</text>
<text x="37.2" y="112.1">GND</text>
<text x="225.1" y="113.8">U22</text>
<text x="100" y="116.8">9</text>
<text x="106.2" y="118.4">U16C</text>
<text x="115.5" y="118.6">8</text>
<text x="212.9" y="115">2</text>
<text x="212.9" y="116.8">3</text>
<text x="212.9" y="118.6">4</text>
<text x="216.1" y="115.6">A0</text>
<text x="216.1" y="117.4">A1</text>
<text x="216.1" y="119.2">A2</text>
<text x="228.6" y="119.2">B2</text>
<text x="228.6" y="117.4">B1</text>
<text x="228.6" y="115.6">B0</text>
<text x="232.3" y="118.6">16</text>
<text x="232.3" y="116.8">17</text>
<text x="232.3" y="115">18</text>
<text x="99.6" y="120.4">10</text>
<text x="105.6" y="120.2">74LS32</text>
<text x="212.9" y="120.4">5</text>
<text x="212.9" y="122.2">6</text>
<text x="212.9" y="124">7</text>
<text x="212.9" y="125.8">8</text>
<text x="216.1" y="121">A3</text>
<text x="216.1" y="122.8">A4</text>
<text x="216.1" y="124.6">A5</text>
<text x="228.6" y="124.6">B5</text>
<text x="228.6" y="122.8">B4</text>
<text x="228.6" y="121">B3</text>
<text x="232.3" y="125.8">12</text>
<text x="232.3" y="124">13</text>
<text x="232.3" y="122.2">14</text>
<text x="232.3" y="120.4">15</text>
<text x="7.3" y="131.5">D</text>
<text x="212.9" y="131.2">1</text>
<text x="212.9" y="127.6">9</text>
<text x="216.1" y="131.8">A-&gt;B</text>
<text x="216.1" y="126.4">A6</text>
<text x="216.1" y="128.2">A7</text>
<text x="228.6" y="128.2">B7</text>
<text x="228.6" y="126.4">B6</text>
<text x="232.3" y="127.6">11</text>
<text x="288.7" y="131.5">D</text>
<text x="212.6" y="133">19</text>
<text x="216.1" y="133.6">CE</text>
<text x="224.5" y="135.5">74HC245</text>
<text x="13.1" y="142.6">VCC</text>
<text x="17.5" y="148.9">3.3K</text>
<text x="18.1" y="150.4">R6</text>
<text x="18.1" y="154">R7</text>
<text x="18.1" y="152.5">1K</text>
<text x="23.9" y="155.4">2</text>
<text x="24.8" y="154.2">LED</text>
<text x="27.5" y="155.4">1</text>
<text x="146.9" y="151.8">1</text>
<text x="146.9" y="153.6">3</text>
<text x="146.9" y="155.4">5</text>
<text x="149.7" y="150.7">P1</text>
<text x="153.2" y="151.8">2</text>
<text x="153.2" y="153.6">4</text>
<text x="153.2" y="155.4">6</text>
<text x="167.1" y="153.4" transform="rotate(-90 167.1 153.4)">GND</text>
<text x="18.1" y="157.5">R8</text>
<text x="18.1" y="156.1">1K</text>
<text x="25.3" y="157.8">D3</text>
<text x="146.6" y="160.8">11</text>
<text x="146.9" y="157.2">7</text>
<text x="146.9" y="159">9</text>
<text x="152.9" y="159">10</text>
<text x="152.9" y="160.8">12</text>
<text x="153.2" y="157.2">8</text>
<text x="7.4" y="166.9">E</text>
<text x="146.6" y="162.6">13</text>
<text x="146.6" y="164.4">15</text>
<text x="146.6" y="166.2">17</text>
<text x="146.6" y="168">19</text>
<text x="152.9" y="168">20</text>
<text x="152.9" y="162.6">14</text>
<text x="152.9" y="164.4">16</text>
<text x="152.9" y="166.2">18</text>
<text x="288.8" y="166.9">E</text>
<text x="136.4" y="169.6" transform="rotate(-90 136.4 169.6)">GND</text>
<text x="146.6" y="169.8">21</text>
<text x="146.6" y="171.6">23</text>
<text x="146.6" y="173.4">25</text>
<text x="150.9" y="170.4" transform="rotate(-90 150.9 170.4)">IDE0</text>
<text x="152.9" y="169.8">22</text>
<text x="152.9" y="171.6">24</text>
<text x="152.9" y="173.4">26</text>
<text x="146.6" y="178.8">31</text>
<text x="146.6" y="175.2">27</text>
<text x="146.6" y="177">29</text>
<text x="152.9" y="177">30</text>
<text x="152.9" y="178.8">32</text>
<text x="152.9" y="175.2">28</text>
<text x="146.6" y="180.6">33</text>
<text x="146.6" y="182.4">35</text>
<text x="146.6" y="184.2">37</text>
<text x="146.6" y="186">39</text>
<text x="152.9" y="186">40</text>
<text x="152.9" y="180.6">34</text>
<text x="152.9" y="182.4">36</text>
<text x="152.9" y="184.2">38</text>
<text x="167.4" y="189.3">GND</text>
<text x="7.4" y="202.2">F</text>
<text x="24.7" y="202.9">1</text>
<text x="60.1" y="202.9">2</text>
<text x="95.5" y="202.9">3</text>
<text x="130.8" y="202.9">4</text>
<text x="166.2" y="202.9">5</text>
<text x="201.5" y="202.9">6</text>
<text x="236.9" y="202.9">7</text>
<text x="272.2" y="202.9">8</text>
<text x="288.8" y="202.2">F</text>
</g>
</svg>
